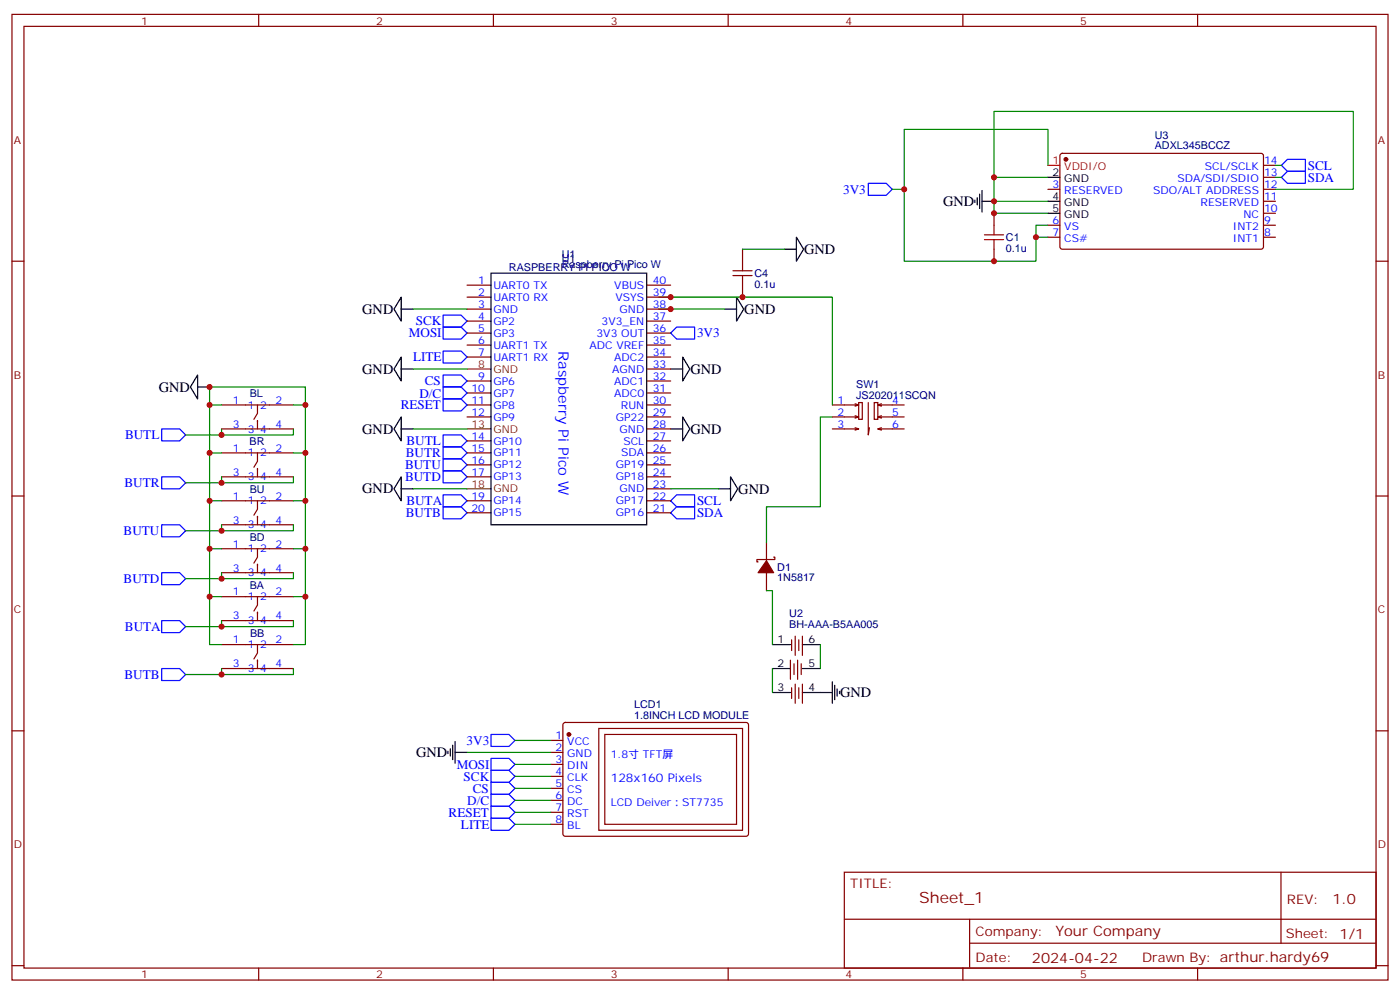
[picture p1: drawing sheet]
<svg xmlns="http://www.w3.org/2000/svg" width="412mm" height="292mm" viewBox="0 0 412 292" stroke-linecap="round" stroke-linejoin="round" font-family="sans-serif">
<g fill="none" stroke="#870000" stroke-width=".35">
<path d="M3.5 4.2h405.4v284.4h-405.4zM7.1 7.8h398.2v277.2h-398.2zM76.2 4.2v3.6M145.3 4.2v3.6M214.5 4.2v3.6M283.6 4.2v3.6M352.8 4.2v3.6M308.7 55.7h3.5M312.4 45.4l.5-.2h58.8l.5 .7-.1 27-.6 .5-58.9-.1-.4-.6v-26.8zM372.2 55.7h3.5M372.2 59.3h3.5M372.2 52.2h3.5"/>
<path d="M372.2 48.7h3.5M3.5 76.9h3.6M215.9 79.7h5.6M218.7 73.4v6.3M292.8 62.8v3.5M292.8 73.4v3.5M308.7 66.3h3.5M308.7 69.8h3.5M372.2 66.3h3.5M372.2 69.8h3.5M372.2 62.8h3.5M405.3 76.9h3.6"/>
<path d="M137.6 84h7M137.6 87.5h7M137.6 91h7M137.6 94.5h7M137.6 98.1h7M190.5 84h7.1M190.5 87.5h7.1M190.5 91h7.1M190.5 94.5h7.1M190.5 98.1h7.1M215.9 81.1h5.6M218.7 81.1v6.4"/>
<path d="M65.3 119.2h21.1M75.8 119.2v2.5l-1 1.8M137.6 119.2h7M137.6 101.6h7M137.6 105.1h7M137.6 112.2h7M137.6 115.7h7M190.5 119.2h7.1M190.5 101.6h7.1M190.5 105.1h7.1M190.5 108.7h7.1M190.5 112.2h7.1"/>
<path d="M190.5 115.7h7.1M245.2 119.2h7.7l-1 .4M251.9 118.9l1 .3M252.9 118.5h1.1v5h-1.1zM255.8 118.5v9.6l.3-2.2M257.5 118.5h1.1v5h-1.1zM259.6 118.9l-1 .3M266.3 119.2h-7.7l1 .4M65.3 126.3h21.1M65.3 133.3h21.1M75.8 124.2v-.4v2.5M75.8 133.3v2.5l-1 1.8"/>
<path d="M75.8 138.3v-.4v2.5M137.6 133.3h7M137.6 122.8h7M137.6 129.8h7M137.6 136.9h7M190.5 126.3h7.1M190.5 133.3h7.1M190.5 122.8h7.1M190.5 129.8h7.1M190.5 136.9h7.1M245.2 122.8h7.7l-1 .3M245.2 126.3h7.7l-1 .3"/>
<path d="M251.9 122.4l1 .4M251.9 125.9l1 .4M259.6 122.4l-1 .4M259.6 125.9l-1 .4M266.3 122.8h-7.7l1 .3M266.3 126.3h-7.7l1 .3M3.5 146h3.6M65.3 140.4h21.1M65.3 147.5h21.1M65.3 154.5h21.1M75.8 147.5v2.4l-1 1.8M75.8 152.4v-.4v2.5"/>
<path d="M137.6 140.4h7M137.6 147.5h7M137.6 151h7M190.5 140.4h7.1M190.5 147.5h7.1M190.5 143.9h7.1M190.5 151h7.1M225.8 159.8v5.3M405.3 146h3.6M65.3 161.6h21.1M65.3 168.6h21.1M65.3 175.7h21.1"/>
<path d="M75.8 161.6v2.4l-1 1.8M75.8 166.5v-.3v2.4M75.8 175.7v2.5l-1 1.7M225.8 168.6v5.3M227.9 164h.3v.7h-5.2v.8h.3M65.3 182.7h21.1M65.3 189.8h21.1M65.3 196.8h21.1M75.8 180.6v-.3v2.4M75.8 189.8v2.5l-1 1.7M75.8 194.7v-.3v2.4M232.8 194.4v5.6"/>
<path d="M233.2 188.4v3.2M233.9 195.4v3.2M234.2 187.3v5.7M234.9 194.4v5.6M235.3 188.4v3.2M236 195.4v3.2M236.4 187.3v5.7M3.5 215.2h3.6M162.3 218h3.5M166 212.9l.5-.2 53.6 .1 .4 .6-.1 32.4-.6 .4h-53.6l-.4-.7v-32.1zM176.4 214.5h42.3v30h-42.3zM178.2 216.3h38.8v26.4h-38.8z"/>
<path d="M233.2 202.5v3.2M234.2 201.4v5.7M235.3 202.5v3.2M236.4 201.4v5.7M405.3 215.2h3.6M162.3 221.5h3.5M162.3 225.1h3.5M162.3 228.6h3.5M162.3 232.1h3.5M162.3 235.7h3.5M162.3 239.2h3.5M162.3 242.7h3.5"/>
<path d="M248.7 256.8h156.6v28.2h-156.6zM377.3 256.8v20.9M248.7 270.7h156.5M285.6 277.7h119.6M285.6 270.7v14.1M3.5 284.3h3.6M76.2 285v3.6M145.3 285v3.6M214.5 285v3.6M283.6 285v3.6M352.8 285v3.6M405.3 284.3h3.6"/>
</g>
<g fill="none" stroke="#000" stroke-width=".35">
<path d="M287.2 58.9v.7M287.9 58.2v2.1M288.6 57.1v4.3M289.3 59.3h3.5M289.3 56.1v6.3M308.7 52.2h3.5M308.7 59.3h3.5M231.1 73.4h3.5M234.6 69.8l2.1 3.6-2.1 3.5zM308.7 62.8h3.5M118.2 87.5v7l-2.1-3.5zM118.2 91h3.5"/>
<path d="M144.6 80.4h45.9v74.1h-45.9zM213.4 91h3.6M217 87.5l2.1 3.5-2.1 3.5zM58.2 110.4v7.1l-2.1-3.6zM58.2 113.9h3.5M118.2 105.1v7.1l-2.1-3.5zM118.2 108.7h3.5M197.6 108.7h3.5M201.1 105.1l2.1 3.6-2.1 3.5zM118.2 122.8v7l-2.1-3.5zM118.2 126.3h3.5M197.6 126.3h3.5"/>
<path d="M201.1 122.8l2.1 3.5-2.1 3.5zM118.2 140.4v7.1l-2.1-3.6zM118.2 143.9h3.5M211.7 143.9h3.5M215.2 140.4l2.1 3.5-2.1 3.6zM227.5 196.8h5.3M227.5 189.8h5.3M236.4 196.8h5.3M236.4 189.8h5.3M133.3 219.4v4.3M134.1 218.4v6.3M227.5 203.9h5.3"/>
<path d="M236.4 203.9h8.8M245.2 200.7v6.4M245.9 201.8v4.2M246.6 202.8v2.2M247.3 203.6v.7M131.9 221.2v.7M132.6 220.5v2.1M134.1 221.5h3.5"/>
</g>
<g fill="none" stroke="#00f" stroke-width=".35">
<path d="M255.8 54h5.3l1.7 1.7-1.7 1.8h-5.3zM377.5 52.2l1.7-1.8h5.3v3.6h-5.3zM377.5 48.7l1.7-1.8h5.3v3.5h-5.3zM130.5 96.3h5.3l1.8 1.8-1.8 1.7h-5.3zM130.5 92.8h5.3l1.8 1.7-1.8 1.8h-5.3zM197.6 98.1l1.7-1.8h5.3v3.5h-5.3zM130.5 117.5h5.3l1.8 1.7-1.8 1.8h-5.3zM130.5 110.4h5.3l1.8 1.8-1.8 1.7h-5.3zM130.5 103.4h5.3l1.8 1.7-1.8 1.8h-5.3zM130.5 113.9h5.3l1.8 1.8-1.8 1.8h-5.3zM47.6 126.3h5.3l1.8 1.8-1.8 1.7h-5.3zM130.5 138.6h5.3l1.8 1.8-1.8 1.8h-5.3z"/>
<path d="M130.5 135.1h5.3l1.8 1.8-1.8 1.7h-5.3zM130.5 131.6h5.3l1.8 1.7-1.8 1.8h-5.3zM130.5 128.1h5.3l1.8 1.7-1.8 1.8h-5.3zM47.6 140.4h5.3l1.8 1.8-1.8 1.7h-5.3zM47.6 154.5h5.3l1.8 1.8-1.8 1.7h-5.3zM130.5 149.2h5.3l1.8 1.8-1.8 1.8h-5.3zM130.5 145.7h5.3l1.8 1.8-1.8 1.7h-5.3zM197.6 147.5l1.7-1.8h5.3v3.5h-5.3zM197.6 151l1.7-1.8h5.3v3.6h-5.3zM47.6 168.6h5.3l1.8 1.8-1.8 1.8h-5.3zM47.6 182.7h5.3l1.8 1.8-1.8 1.8h-5.3zM47.6 196.8h5.3l1.8 1.8-1.8 1.8h-5.3z"/>
<path d="M144.6 216.3h5.3l1.8 1.7-1.8 1.8h-5.3zM144.6 233.9h5.3l1.8 1.8-1.8 1.7h-5.3zM144.6 237.4h5.3l1.8 1.8-1.8 1.7h-5.3zM144.6 226.8h5.3l1.8 1.8-1.8 1.8h-5.3zM144.6 223.3h5.3l1.8 1.8-1.8 1.7h-5.3zM144.6 230.4h5.3l1.8 1.7-1.8 1.8h-5.3zM144.6 240.9h5.3l1.8 1.8-1.8 1.8h-5.3z"/>
</g>
<g fill="none" stroke="#008700" stroke-width=".35">
<path d="M262.8 55.7h3.5M292.8 59.3v3.5h15.9M292.8 52.2v-19.4h105.8v22.9h-22.9M308.7 48.7v-10.6h-42.4v38.8h38.9v-7.1h3.5M308.7 52.2h-15.9v7.1h15.9M375.7 52.2h1.8M375.7 48.7h1.8M218.7 73.4h12.4M308.7 66.3h-3.5v3.5M121.7 91h15.9M194 91h19.4M194 87.5h51.2v31.7"/>
<path d="M61.7 119.2v-5.3h28.3v75.9h-3.6M65.3 119.2h-3.6v14.1h3.6M86.4 119.2h3.6M121.7 108.7h15.9M61.7 133.3v56.5h3.6M65.3 126.3v1.8M86.4 126.3v1.8h-31.7M86.4 133.3h3.6M121.7 126.3h15.9M245.2 122.8h-3.5v26.4h-15.9v10.6M61.7 147.5h3.6M65.3 140.4v1.8"/>
<path d="M65.3 154.5v1.8M86.4 140.4v1.8h-31.7M86.4 154.5v1.8h-31.7M86.4 147.5h3.6M121.7 143.9h15.9M197.6 143.9h14.1M61.7 175.7h3.6M61.7 161.6h3.6M65.3 168.6v1.8M86.4 168.6v1.8h-31.7M86.4 175.7h3.6M86.4 161.6h3.6"/>
<path d="M225.8 173.9h1.7v15.9M65.3 182.7v1.8M65.3 196.8v1.8M86.4 196.8v1.8h-31.7M86.4 182.7v1.8h-31.7M227.5 196.8v7.1M241.7 189.8v7M151.7 218h10.6M137.6 221.5h24.7M151.7 225.1h10.6M151.7 228.6h10.6M151.7 232.1h10.6"/>
<path d="M151.7 235.7h10.6M151.7 239.2h10.6M151.7 242.7h10.6"/>
</g>
<g fill="#870000" stroke="#870000" stroke-width=".35">
<path d="M225.8 165.1l2.1 3.5h-4.6z"/>
<circle cx="167.6" cy="216.3" r=".53"/>
<circle cx="314" cy="46.9" r=".53"/>
</g>
<path d="M308.7 48.7h3.5" fill="none" stroke="#f00" stroke-width=".35"/>
<path d="M290 70.6h5.6M290 69.1h5.6M292.8 66.3v2.8M292.8 70.6v2.8" fill="none" stroke="#a10000" stroke-width=".35"/>
<path d="M137.6 108.7h7M137.6 126.3h7M137.6 143.9h7" fill="none" stroke="#660" stroke-width=".35"/>
<g fill="#c00">
<circle cx="61.7" cy="133.3" r=".88"/>
<circle cx="61.7" cy="175.7" r=".88"/>
<circle cx="61.7" cy="161.6" r=".88"/>
<circle cx="61.7" cy="147.5" r=".88"/>
<circle cx="61.7" cy="119.2" r=".88"/>
<circle cx="90" cy="119.2" r=".88"/>
<circle cx="90" cy="133.3" r=".88"/>
<circle cx="90" cy="147.5" r=".88"/>
<circle cx="90" cy="161.6" r=".88"/>
<circle cx="90" cy="175.7" r=".88"/>
<circle cx="65.3" cy="142.2" r=".88"/>
<circle cx="65.3" cy="156.3" r=".88"/>
<circle cx="65.3" cy="170.4" r=".88"/>
<circle cx="65.3" cy="184.5" r=".88"/>
<circle cx="65.3" cy="198.6" r=".88"/>
<circle cx="65.3" cy="128.1" r=".88"/>
<circle cx="61.7" cy="113.9" r=".88"/>
<circle cx="218.7" cy="87.5" r=".88"/>
<circle cx="266.3" cy="55.7" r=".88"/>
<circle cx="292.8" cy="59.3" r=".88"/>
<circle cx="305.2" cy="69.8" r=".88"/>
<circle cx="292.8" cy="76.9" r=".88"/>
<circle cx="292.8" cy="62.8" r=".88"/>
<circle cx="292.8" cy="52.2" r=".88"/>
<circle cx="197.6" cy="87.5" r=".88"/>
<circle cx="197.6" cy="91" r=".88"/>
</g>
<text font-size="4.6" fill="#800" x="270.8" y="265.8">Sheet_1</text>
<g font-size="4.2">
<text x="277.8" y="60.6">GND</text>
<text x="236.9" y="74.8">GND</text>
<text x="106.7" y="92.4">GND</text>
<text x="219.3" y="92.4">GND</text>
<text x="106.7" y="110">GND</text>
<text x="203.4" y="110.1">GND</text>
<text x="46.7" y="115.4">GND</text>
<text x="106.7" y="127.7">GND</text>
<text x="203.4" y="127.7">GND</text>
<text x="106.7" y="145.3">GND</text>
<text x="217.5" y="145.3">GND</text>
<text x="247.5" y="205.3">GND</text>
<text x="122.6" y="222.9">GND</text>
</g>
<text font-size="4.2" fill="#00f" x="164.5" y="103.4" transform="rotate(90 164.5 103.4)">Raspberry Pi Pico W</text>
<g font-size="4.2" fill="#800">
<text x="392.5" y="266.1">1.0</text>
<text x="310.9" y="275.6">Your Company</text>
<text x="304" y="283.4">2024-04-22</text>
</g>
<g font-size="3.9" fill="#00f">
<text x="385.2" y="50">SCL</text>
<text x="385.2" y="53.6">SDA</text>
<text x="248.4" y="57">3V3</text>
<text x="122.5" y="95.8">SCK</text>
<text x="120.4" y="99.3">MOSI</text>
<text x="205.3" y="99.3">3V3</text>
<text x="121.7" y="106.4">LITE</text>
<text x="125.1" y="113.4">CS</text>
<text x="123.5" y="117.1">D/C</text>
<text x="118" y="120.5">RESET</text>
<text x="36.8" y="129.3">BUTL</text>
<text x="119.7" y="131.1">BUTL</text>
<text x="119.5" y="134.6">BUTR</text>
<text x="36.6" y="143.4">BUTR</text>
<text x="119.3" y="141.7">BUTD</text>
<text x="119.3" y="138.1">BUTU</text>
<text x="119.7" y="148.7">BUTA</text>
<text x="205.3" y="148.8">SCL</text>
<text x="119.5" y="152.2">BUTB</text>
<text x="205.3" y="152.3">SDA</text>
<text x="36.4" y="157.5">BUTU</text>
<text x="36.4" y="171.7">BUTD</text>
<text x="36.8" y="185.8">BUTA</text>
<text x="36.6" y="199.9">BUTB</text>
<text x="137.5" y="219.3">3V3</text>
<text x="134.5" y="226.3">MOSI</text>
<text x="136.6" y="229.8">SCK</text>
<text x="139.2" y="233.4">CS</text>
<text x="137.7" y="237">D/C</text>
<text x="132.1" y="240.5">RESET</text>
<text x="135.8" y="244">LITE</text>
</g>
<g font-size="3.9" fill="#800">
<text x="250.5" y="261.4">TITLE:</text>
<text x="379.1" y="266.1">REV:</text>
<text x="287.4" y="275.6">Company:</text>
<text x="378.7" y="276.2">Sheet: 1/1</text>
<text x="287.4" y="283.3">Date:</text>
<text x="336.4" y="283.4">Drawn By: arthur.hardy69</text>
</g>
<text font-size="3.5" fill="#00f" x="179.9" y="230.4">128x160 Pixels</text>
<g font-size="3.2" fill="#800">
<text x="41.6" y="7.2">1</text>
<text x="110.8" y="7.2">2</text>
<text x="179.9" y="7.2">3</text>
<text x="249.1" y="7.2">4</text>
<text x="318.2" y="7.2">5</text>
<text x="4.1" y="42.3">A</text>
<text x="405.9" y="42.3">A</text>
<text x="4.1" y="111.5">B</text>
<text x="405.9" y="111.5">B</text>
<text x="4.1" y="180.6">C</text>
<text x="405.9" y="180.6">C</text>
<text x="4.1" y="249.8">D</text>
<text x="405.9" y="249.8">D</text>
<text x="41.6" y="288">1</text>
<text x="110.8" y="288">2</text>
<text x="179.9" y="288">3</text>
<text x="249.1" y="288">4</text>
<text x="318.2" y="288">5</text>
</g>
<g font-size="3.2" fill="#000080">
<text x="340.2" y="40.8">U3</text>
<text x="340.2" y="44">ADXL345BCCZ</text>
<text x="296.3" y="71">C1</text>
<text x="165.5" y="75.8">U1</text>
<text x="165.5" y="77.2">U1</text>
<text x="296.3" y="74.2">0.1u</text>
<text x="149.9" y="79.7">RASPBERRY PI PICO W</text>
<text x="165.5" y="79">Raspberry Pi Pico W</text>
<text x="222.2" y="81.6">C4</text>
<text x="222.2" y="84.8">0.1u</text>
<text x="73.6" y="116.9">BL</text>
<text x="252.2" y="117.5">JS202011SCQN</text>
<text x="252.2" y="114.2">SW1</text>
<text x="73.5" y="131">BR</text>
<text x="73.6" y="145.1">BU</text>
<text x="73.6" y="159.2">BD</text>
<text x="73.6" y="173.3">BA</text>
<text x="229" y="171.2">1N5817</text>
<text x="229" y="168">D1</text>
<text x="232.5" y="184.9">BH-AAA-B5AA005</text>
<text x="232.5" y="181.7">U2</text>
<text x="73.6" y="187.4">BB</text>
<text x="186.8" y="208.4">LCD1</text>
<text x="186.8" y="211.7">1.8INCH LCD MODULE</text>
</g>
<g font-size="3.2" fill="#f00">
<text x="310" y="48.3">1</text>
<text x="313.5" y="50.1">VDDI/O</text>
</g>
<g font-size="3.2">
<text x="310" y="51.9">2</text>
<text x="313.5" y="53.6">GND</text>
<text x="310" y="58.9">4</text>
<text x="310" y="62.4">5</text>
<text x="313.5" y="60.7">GND</text>
<text x="313.5" y="64.2">GND</text>
<text x="229.1" y="189.4">1</text>
<text x="238.1" y="189.4">6</text>
<text x="229.1" y="196.5">2</text>
<text x="238.1" y="196.5">5</text>
<text x="229.1" y="203.6">3</text>
<text x="238.1" y="203.6">4</text>
</g>
<g font-size="3.2" fill="#00f">
<text x="346.8" y="53.6">SDA/SDI/SDIO</text>
<text x="354.9" y="50.1">SCL/SCLK</text>
<text x="372.4" y="51.9">13</text>
<text x="372.4" y="48.3">14</text>
<text x="310" y="55.4">3</text>
<text x="313.5" y="57.1">RESERVED</text>
<text x="339.7" y="57.1">SDO/ALT ADDRESS</text>
<text x="372.4" y="58.9">11</text>
<text x="372.4" y="55.4">12</text>
<text x="310" y="66">6</text>
<text x="353.7" y="60.7">RESERVED</text>
<text x="366.3" y="64.2">NC</text>
<text x="372.4" y="66">9</text>
<text x="372.4" y="62.4">10</text>
<text x="310" y="69.5">7</text>
<text x="313.5" y="67.7">VS</text>
<text x="313.5" y="71.3">CS#</text>
<text x="363.2" y="71.3">INT1</text>
<text x="363.2" y="67.7">INT2</text>
<text x="372.4" y="69.5">8</text>
<text x="140.9" y="83.6">1</text>
<text x="192.3" y="83.6">40</text>
<text x="140.9" y="87.1">2</text>
<text x="145.3" y="88.5">UART0 RX</text>
<text x="145.3" y="85">UART0 TX</text>
<text x="181" y="85">VBUS</text>
<text x="181.3" y="88.5">VSYS</text>
<text x="192.3" y="87.1">39</text>
<text x="140.9" y="94.2">4</text>
<text x="140.9" y="90.7">3</text>
<text x="145.3" y="95.6">GP2</text>
<text x="145.3" y="92.1">GND</text>
<text x="177.2" y="95.6">3V3_EN</text>
<text x="182.5" y="92.1">GND</text>
<text x="192.3" y="90.7">38</text>
<text x="192.3" y="94.2">37</text>
<text x="140.9" y="101.2">6</text>
<text x="140.9" y="97.7">5</text>
<text x="145.3" y="99.1">GP3</text>
<text x="175.7" y="99.1">3V3 OUT</text>
<text x="192.3" y="97.7">36</text>
<text x="192.3" y="101.2">35</text>
<text x="140.9" y="104.8">7</text>
<text x="145.3" y="106.2">UART1 RX</text>
<text x="145.3" y="102.7">UART1 TX</text>
<text x="173.6" y="102.7">ADC VREF</text>
<text x="181" y="106.2">ADC2</text>
<text x="192.3" y="104.8">34</text>
<text x="140.9" y="111.8">9</text>
<text x="145.3" y="113.2">GP6</text>
<text x="180.3" y="109.7">AGND</text>
<text x="181" y="113.2">ADC1</text>
<text x="192.3" y="108.3">33</text>
<text x="192.3" y="111.8">32</text>
<text x="68.5" y="118.9">1</text>
<text x="81.1" y="118.9">2</text>
<text x="138.8" y="118.9">11</text>
<text x="138.8" y="115.4">10</text>
<text x="145.3" y="116.8">GP7</text>
<text x="181" y="116.8">ADC0</text>
<text x="192.3" y="115.4">31</text>
<text x="192.3" y="118.9">30</text>
<text x="246.7" y="118.9">1</text>
<text x="262.8" y="118.9">4</text>
<text x="68.5" y="125.9">3</text>
<text x="73" y="120.3">1</text>
<text x="76.7" y="120.3">2</text>
<text x="81.1" y="125.9">4</text>
<text x="138.8" y="122.4">12</text>
<text x="145.3" y="123.8">GP9</text>
<text x="145.3" y="120.3">GP8</text>
<text x="181.4" y="123.8">GP22</text>
<text x="182.9" y="120.3">RUN</text>
<text x="192.3" y="122.4">29</text>
<text x="192.3" y="125.9">28</text>
<text x="246.7" y="122.4">2</text>
<text x="246.7" y="125.9">3</text>
<text x="262.8" y="122.4">5</text>
<text x="262.8" y="125.9">6</text>
<text x="73" y="127.4">3</text>
<text x="76.7" y="127.4">4</text>
<text x="138.8" y="129.5">14</text>
<text x="145.3" y="130.9">GP10</text>
<text x="182.5" y="127.4">GND</text>
<text x="183.6" y="130.9">SCL</text>
<text x="192.3" y="129.5">27</text>
<text x="68.5" y="133">1</text>
<text x="73" y="134.4">1</text>
<text x="76.7" y="134.4">2</text>
<text x="81.1" y="133">2</text>
<text x="138.8" y="136.5">16</text>
<text x="138.8" y="133">15</text>
<text x="145.3" y="137.9">GP12</text>
<text x="145.3" y="134.4">GP11</text>
<text x="181.4" y="137.9">GP19</text>
<text x="183" y="134.4">SDA</text>
<text x="192.3" y="133">26</text>
<text x="192.3" y="136.5">25</text>
<text x="68.5" y="140.1">3</text>
<text x="73" y="141.5">3</text>
<text x="76.7" y="141.5">4</text>
<text x="81.1" y="140.1">4</text>
<text x="138.8" y="140.1">17</text>
<text x="145.3" y="141.5">GP13</text>
<text x="181.4" y="141.5">GP18</text>
<text x="192.3" y="140.1">24</text>
<text x="192.3" y="143.6">23</text>
<text x="68.5" y="147.1">1</text>
<text x="73" y="148.5">1</text>
<text x="76.7" y="148.5">2</text>
<text x="81.1" y="147.1">2</text>
<text x="138.8" y="147.1">19</text>
<text x="145.3" y="148.5">GP14</text>
<text x="181.4" y="148.5">GP17</text>
<text x="182.5" y="145">GND</text>
<text x="192.3" y="147.1">22</text>
<text x="68.5" y="154.2">3</text>
<text x="73" y="155.6">3</text>
<text x="76.7" y="155.6">4</text>
<text x="81.1" y="154.2">4</text>
<text x="138.8" y="150.6">20</text>
<text x="145.3" y="152">GP15</text>
<text x="181.4" y="152">GP16</text>
<text x="192.3" y="150.6">21</text>
<text x="68.5" y="161.2">1</text>
<text x="81.1" y="161.2">2</text>
<text x="73" y="162.6">1</text>
<text x="76.7" y="162.6">2</text>
<text x="68.5" y="168.3">3</text>
<text x="73" y="169.7">3</text>
<text x="76.7" y="169.7">4</text>
<text x="81.1" y="168.3">4</text>
<text x="68.5" y="175.3">1</text>
<text x="73" y="176.7">1</text>
<text x="76.7" y="176.7">2</text>
<text x="81.1" y="175.3">2</text>
<text x="68.5" y="182.4">3</text>
<text x="73" y="183.8">3</text>
<text x="76.7" y="183.8">4</text>
<text x="81.1" y="182.4">4</text>
<text x="68.5" y="189.4">1</text>
<text x="73" y="190.9">1</text>
<text x="76.7" y="190.9">2</text>
<text x="81.1" y="189.4">2</text>
<text x="68.5" y="196.5">3</text>
<text x="73" y="197.9">3</text>
<text x="76.7" y="197.9">4</text>
<text x="81.1" y="196.5">4</text>
<text x="163.6" y="217.7">1</text>
<text x="163.6" y="221.2">2</text>
<text x="167.1" y="219.4">VCC</text>
<text x="163.6" y="224.7">3</text>
<text x="167.1" y="223">GND</text>
<text x="167.1" y="226.5">DIN</text>
<text x="179.9" y="223.3">1.8寸 TFT屏</text>
<text x="163.6" y="228.2">4</text>
<text x="163.6" y="231.8">5</text>
<text x="167.1" y="230">CLK</text>
<text x="167.1" y="233.5">CS</text>
<text x="163.6" y="235.3">6</text>
<text x="163.6" y="238.8">7</text>
<text x="167.1" y="237.1">DC</text>
<text x="179.9" y="237.4">LCD Deiver：ST7735</text>
<text x="163.6" y="242.4">8</text>
<text x="167.1" y="240.6">RST</text>
<text x="167.1" y="244.1">BL</text>
</g>
<g font-size="3.2" fill="#660">
<text x="140.9" y="108.3">8</text>
<text x="145.3" y="109.7">GND</text>
<text x="138.8" y="125.9">13</text>
<text x="145.3" y="127.4">GND</text>
<text x="138.8" y="143.6">18</text>
<text x="145.3" y="145">GND</text>
</g>
</svg>
